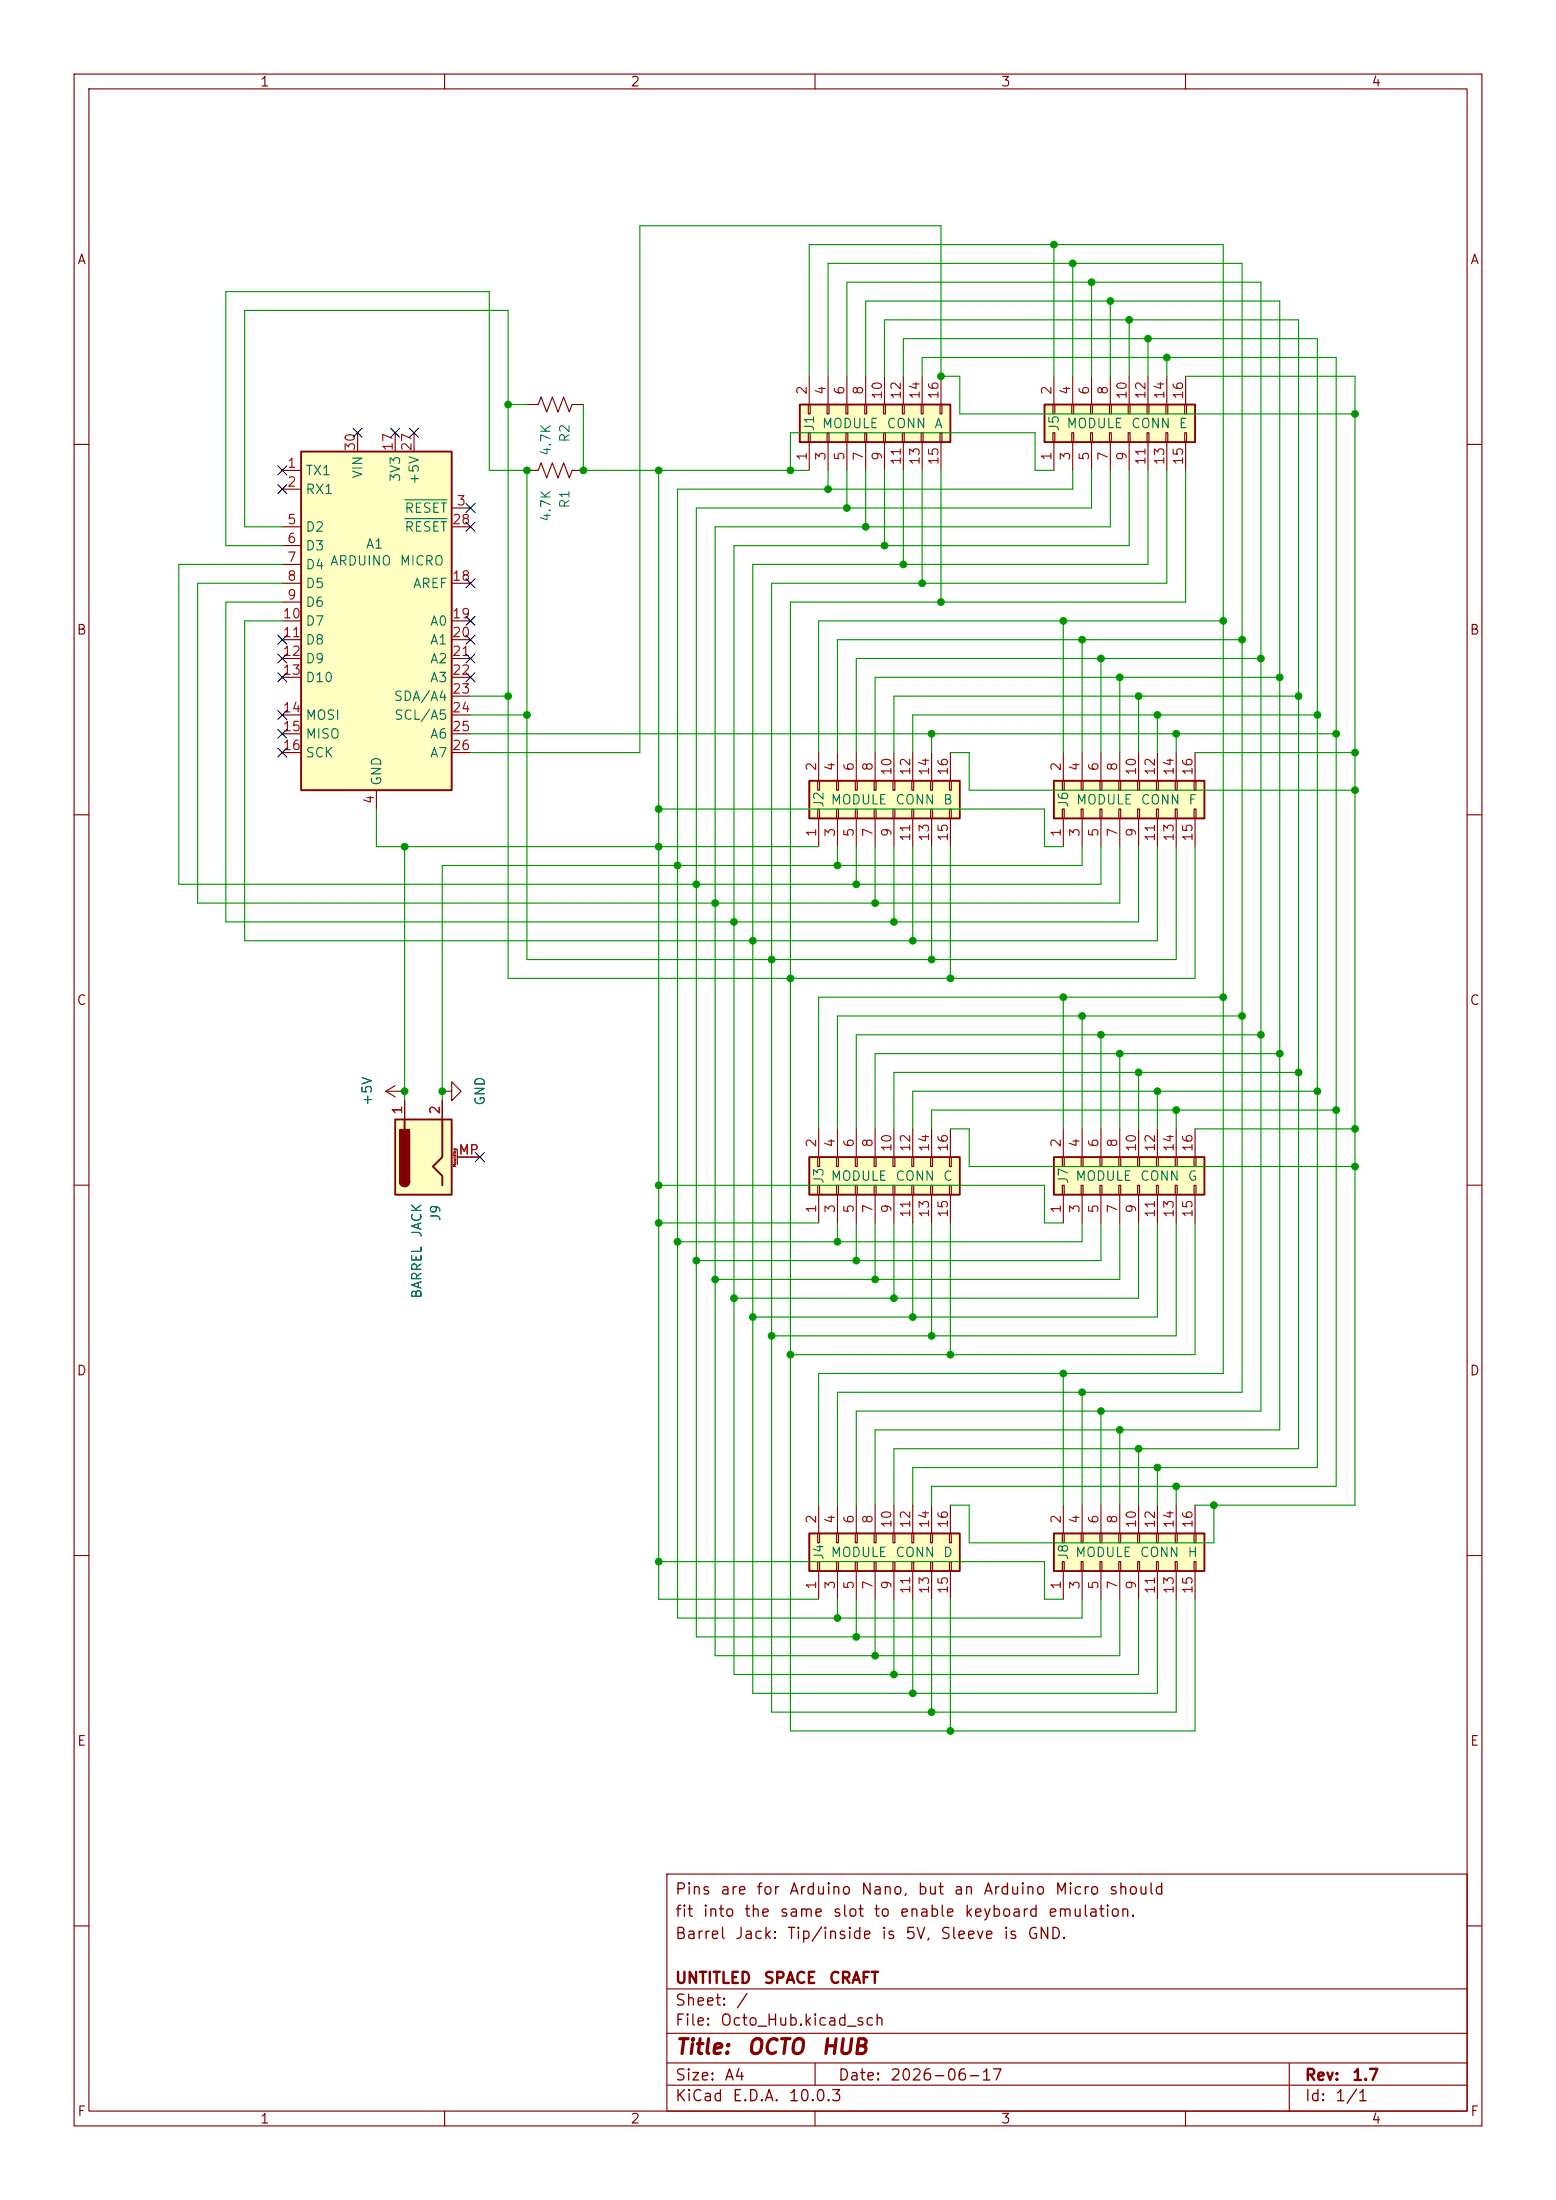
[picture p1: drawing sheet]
<svg xmlns="http://www.w3.org/2000/svg" width="210mm" height="297mm" viewBox="0 0 210 297" stroke-linecap="round" stroke-linejoin="round" font-family="sans-serif">
<g fill="none" stroke="#840000" stroke-width=".15">
<path d="M10 10h190v277h-190zM12 12h186v273h-186zM60 10v2M110 10v2M160 10v2M71.1 54.6h1.5l.4-1 .8 2 .7-2 .8 2 .8-2 .7 2 .4-1h1.5M10 60h2M71.1 63.5h1.5l.4-1 .8 2 .7-2 .8 2 .8-2 .7 2 .4-1h1.5M198 60h2M10 110h2M198 110h2M10 160h2"/>
<path d="M198 160h2M10 210h2M198 210h2M90 253h108v32h-108zM10 260h2M90 278.5h108M90 274.5h108M90 268.5h108M110 278.5v3M174 278.5v6.5M198 260h2M60 285v2"/>
<path d="M90 281.5h108M110 285v2M160 285v2"/>
</g>
<path d="M109.2 105.4h20.3v5.1h-20.3z" fill="#ffffc2"/>
<path d="M109.2 105.4h20.3v5.1h-20.3z" fill="none" stroke="#840000" stroke-width=".25"/>
<g fill="none" stroke="#840000" stroke-width=".15">
<path d="M110.4 109.2h.2v1.3h-.2zM110.4 105.4h.2v1.3h-.2zM110.5 101.6v3.8M110.5 110.5v3.8M112.9 109.2h.3v1.3h-.3zM112.9 105.4h.3v1.3h-.3zM113 101.6v3.8M113 110.5v3.8M115.4 109.2h.3v1.3h-.3zM115.4 105.4h.3v1.3h-.3zM115.6 101.6v3.8M115.6 110.5v3.8"/>
<path d="M118 109.2h.2v1.3h-.2zM118 105.4h.2v1.3h-.2zM118.1 101.6v3.8M118.1 110.5v3.8M120.5 109.2h.3v1.3h-.3zM120.5 105.4h.3v1.3h-.3zM120.6 101.6v3.8M120.6 110.5v3.8M123.1 109.2h.2v1.3h-.2zM123.1 105.4h.2v1.3h-.2zM123.2 101.6v3.8M123.2 110.5v3.8"/>
<path d="M125.6 109.2h.3v1.3h-.3zM125.6 105.4h.3v1.3h-.3zM125.7 101.6v3.8M125.7 110.5v3.8M128.1 109.2h.3v1.3h-.3zM128.1 105.4h.3v1.3h-.3zM128.3 101.6v3.8M128.3 110.5v3.8"/>
</g>
<path d="M109.2 156.2h20.3v5.1h-20.3z" fill="#ffffc2"/>
<path d="M109.2 156.2h20.3v5.1h-20.3z" fill="none" stroke="#840000" stroke-width=".25"/>
<g fill="none" stroke="#840000" stroke-width=".15">
<path d="M110.4 156.2h.2v1.3h-.2zM110.5 152.4v3.8M112.9 156.2h.3v1.3h-.3zM113 152.4v3.8M115.4 156.2h.3v1.3h-.3zM115.6 152.4v3.8M118 156.2h.2v1.3h-.2zM118.1 152.4v3.8M120.5 156.2h.3v1.3h-.3zM120.6 152.4v3.8M123.1 156.2h.2v1.3h-.2zM123.2 152.4v3.8"/>
<path d="M125.6 156.2h.3v1.3h-.3zM125.7 152.4v3.8M128.1 156.2h.3v1.3h-.3zM128.3 152.4v3.8M110.4 160h.2v1.3h-.2zM110.5 161.3v3.8M112.9 160h.3v1.3h-.3zM113 161.3v3.8M115.4 160h.3v1.3h-.3zM115.6 161.3v3.8M118 160h.2v1.3h-.2zM118.1 161.3v3.8"/>
<path d="M120.5 160h.3v1.3h-.3zM120.6 161.3v3.8M123.1 160h.2v1.3h-.2zM123.2 161.3v3.8M125.6 160h.3v1.3h-.3zM125.7 161.3v3.8M128.1 160h.3v1.3h-.3zM128.3 161.3v3.8"/>
</g>
<path d="M142.2 156.2h20.4v5.1h-20.4z" fill="#ffffc2"/>
<path d="M142.2 156.2h20.4v5.1h-20.4z" fill="none" stroke="#840000" stroke-width=".25"/>
<g fill="none" stroke="#840000" stroke-width=".15">
<path d="M143.4 156.2h.2v1.3h-.2zM143.5 152.4v3.8M145.9 156.2h.3v1.3h-.3zM146 152.4v3.8M148.5 156.2h.2v1.3h-.2zM148.6 152.4v3.8M151 156.2h.3v1.3h-.3zM151.1 152.4v3.8M153.5 156.2h.3v1.3h-.3zM153.7 152.4v3.8M156.1 156.2h.2v1.3h-.2zM156.2 152.4v3.8"/>
<path d="M158.6 156.2h.3v1.3h-.3zM158.7 152.4v3.8M161.2 156.2h.2v1.3h-.2zM161.3 152.4v3.8M143.4 160h.2v1.3h-.2zM143.5 161.3v3.8M145.9 160h.3v1.3h-.3zM146 161.3v3.8M148.5 160h.2v1.3h-.2zM148.6 161.3v3.8M151 160h.3v1.3h-.3zM151.1 161.3v3.8"/>
<path d="M153.5 160h.3v1.3h-.3zM153.7 161.3v3.8M156.1 160h.2v1.3h-.2zM156.2 161.3v3.8M158.6 160h.3v1.3h-.3zM158.7 161.3v3.8M161.2 160h.2v1.3h-.2zM161.3 161.3v3.8"/>
</g>
<path d="M142.2 105.4h20.4v5.1h-20.4z" fill="#ffffc2"/>
<path d="M142.2 105.4h20.4v5.1h-20.4z" fill="none" stroke="#840000" stroke-width=".25"/>
<g fill="none" stroke="#840000" stroke-width=".15">
<path d="M143.4 109.2h.2v1.3h-.2zM143.4 105.4h.2v1.3h-.2zM143.5 101.6v3.8M143.5 110.5v3.8M145.9 109.2h.3v1.3h-.3zM145.9 105.4h.3v1.3h-.3zM146 101.6v3.8M146 110.5v3.8M148.5 109.2h.2v1.3h-.2zM148.5 105.4h.2v1.3h-.2zM148.6 101.6v3.8M148.6 110.5v3.8"/>
<path d="M151 109.2h.3v1.3h-.3zM151 105.4h.3v1.3h-.3zM151.1 101.6v3.8M151.1 110.5v3.8M153.5 109.2h.3v1.3h-.3zM153.5 105.4h.3v1.3h-.3zM153.7 101.6v3.8M153.7 110.5v3.8M156.1 109.2h.2v1.3h-.2zM156.1 105.4h.2v1.3h-.2zM156.2 101.6v3.8M156.2 110.5v3.8"/>
<path d="M158.6 109.2h.3v1.3h-.3zM158.6 105.4h.3v1.3h-.3zM158.7 101.6v3.8M158.7 110.5v3.8M161.2 109.2h.2v1.3h-.2zM161.2 105.4h.2v1.3h-.2zM161.3 101.6v3.8M161.3 110.5v3.8"/>
</g>
<path d="M141 54.6h20.3v5.1h-20.3z" fill="#ffffc2"/>
<path d="M141 54.6h20.3v5.1h-20.3z" fill="none" stroke="#840000" stroke-width=".25"/>
<g fill="none" stroke="#840000" stroke-width=".15">
<path d="M142.1 58.4h.3v1.3h-.3zM142.1 54.6h.3v1.3h-.3zM142.2 50.8v3.8M142.2 59.7v3.8M144.7 58.4h.2v1.3h-.2zM144.7 54.6h.2v1.3h-.2zM144.8 50.8v3.8M144.8 59.7v3.8M147.2 58.4h.2v1.3h-.2zM147.2 54.6h.2v1.3h-.2zM147.3 50.8v3.8M147.3 59.7v3.8"/>
<path d="M149.7 58.4h.3v1.3h-.3zM149.7 54.6h.3v1.3h-.3zM149.9 50.8v3.8M149.9 59.7v3.8M152.3 58.4h.2v1.3h-.2zM152.3 54.6h.2v1.3h-.2zM152.4 50.8v3.8M152.4 59.7v3.8M154.8 58.4h.3v1.3h-.3zM154.8 54.6h.3v1.3h-.3zM154.9 50.8v3.8M154.9 59.7v3.8"/>
<path d="M157.4 58.4h.2v1.3h-.2zM157.4 54.6h.2v1.3h-.2zM157.5 50.8v3.8M157.5 59.7v3.8M159.9 58.4h.2v1.3h-.2zM159.9 54.6h.2v1.3h-.2zM160 50.8v3.8M160 59.7v3.8"/>
</g>
<path d="M107.9 54.6h20.4v5.1h-20.4z" fill="#ffffc2"/>
<path d="M107.9 54.6h20.4v5.1h-20.4z" fill="none" stroke="#840000" stroke-width=".25"/>
<g fill="none" stroke="#840000" stroke-width=".15">
<path d="M109.1 58.4h.2v1.3h-.2zM109.1 54.6h.2v1.3h-.2zM109.2 50.8v3.8M109.2 59.7v3.8M111.6 58.4h.3v1.3h-.3zM111.6 54.6h.3v1.3h-.3zM111.8 50.8v3.8M111.8 59.7v3.8M114.2 58.4h.2v1.3h-.2zM114.2 54.6h.2v1.3h-.2zM114.3 50.8v3.8M114.3 59.7v3.8"/>
<path d="M116.7 58.4h.3v1.3h-.3zM116.7 54.6h.3v1.3h-.3zM116.8 50.8v3.8M116.8 59.7v3.8M119.3 58.4h.2v1.3h-.2zM119.3 54.6h.2v1.3h-.2zM119.4 50.8v3.8M119.4 59.7v3.8M121.8 58.4h.2v1.3h-.2zM121.8 54.6h.2v1.3h-.2zM121.9 50.8v3.8M121.9 59.7v3.8"/>
<path d="M124.3 58.4h.3v1.3h-.3zM124.3 54.6h.3v1.3h-.3zM124.5 50.8v3.8M124.5 59.7v3.8M126.9 58.4h.2v1.3h-.2zM126.9 54.6h.2v1.3h-.2zM127 50.8v3.8M127 59.7v3.8"/>
</g>
<path d="M40.6 61h20.4v45.7h-20.4z" fill="#ffffc2"/>
<path d="M40.6 61h20.4v45.7h-20.4z" fill="none" stroke="#840000" stroke-width=".25"/>
<g fill="none" stroke="#840000" stroke-width=".15">
<path d="M48.3 58.4v2.6M53.3 58.4v2.6M55.9 58.4v2.6M38.1 63.5h2.5M38.1 66h2.5M38.1 71.1h2.5M38.1 73.7h2.5M38.1 76.2h2.5M38.1 78.7h2.5M61 68.6h2.5M61 71.1h2.5M61 78.7h2.5"/>
<path d="M38.1 81.3h2.5M38.1 83.8h2.5M38.1 86.4h2.5M38.1 88.9h2.5M38.1 91.4h2.5M38.1 96.5h2.5M38.1 99.1h2.5M61 83.8h2.5M61 86.4h2.5M61 88.9h2.5M61 91.4h2.5M61 96.5h2.5"/>
<path d="M61 99.1h2.5M61 94h2.5M38.1 101.6h2.5M50.8 106.7v2.5M61 101.6h2.5"/>
</g>
<path d="M54.6 67.5h5.7M54.6 70h5.7" fill="none" stroke="#006464" stroke-width=".15"/>
<path d="M142.2 207h20.4v5.1h-20.4z" fill="#ffffc2"/>
<path d="M142.2 207h20.4v5.1h-20.4z" fill="none" stroke="#840000" stroke-width=".25"/>
<g fill="none" stroke="#840000" stroke-width=".15">
<path d="M52.1 147.3l1.2 .8M52.1 147.3h2.5M53.3 146.6l-1.2 .7M54.6 147.3h.1M59.7 147.3h1.3v-1.2l1.2 1.2-1.2 1.3v-1.3M59.7 147.3h.1M143.4 210.8h.2v1.3h-.2zM143.4 207h.2v1.3h-.2zM143.5 203.2v3.8M143.5 212.1v3.8M145.9 210.8h.3v1.3h-.3zM145.9 207h.3v1.3h-.3z"/>
<path d="M146 203.2v3.8M146 212.1v3.8M148.5 210.8h.2v1.3h-.2zM148.5 207h.2v1.3h-.2zM148.6 203.2v3.8M148.6 212.1v3.8M151 210.8h.3v1.3h-.3zM151 207h.3v1.3h-.3zM151.1 203.2v3.8M151.1 212.1v3.8M153.5 210.8h.3v1.3h-.3zM153.5 207h.3v1.3h-.3z"/>
<path d="M153.7 203.2v3.8M153.7 212.1v3.8M156.1 210.8h.2v1.3h-.2zM156.1 207h.2v1.3h-.2zM156.2 203.2v3.8M156.2 212.1v3.8M158.6 210.8h.3v1.3h-.3zM158.6 207h.3v1.3h-.3zM158.7 203.2v3.8M158.7 212.1v3.8M161.2 210.8h.2v1.3h-.2zM161.2 207h.2v1.3h-.2z"/>
<path d="M161.3 203.2v3.8M161.3 212.1v3.8"/>
</g>
<path d="M53.3 151.1h7.7v10.2h-7.7z" fill="#ffffc2"/>
<path d="M53.3 151.1h7.7v10.2h-7.7zM54 159.5a.64 .64 0 0 0 .6 .6 .64 .64 0 0 0 .6-.6M54.6 151.1v1.3M59.7 151.1v5.1l-1.3 1.3 1.3 1.3v1.2" fill="none" stroke="#840000" stroke-width=".25"/>
<g fill="#840000" stroke="#840000" stroke-width=".25">
<path d="M54 159.5h1.2a.64 .64 0 0 1-.6 .6 .64 .64 0 0 1-.6-.6z"/>
<path d="M54 152.5h1.2v7h-1.2z"/>
</g>
<path d="M54.6 148.6v2.5M59.7 148.6v2.5M61.7 155.2v2M61.7 156.2h3.1" fill="none" stroke="#840000" stroke-width=".15"/>
<path d="M109.2 207h20.3v5.1h-20.3z" fill="#ffffc2"/>
<path d="M109.2 207h20.3v5.1h-20.3z" fill="none" stroke="#840000" stroke-width=".25"/>
<g fill="none" stroke="#840000" stroke-width=".15">
<path d="M54.6 147.3h.1M54.6 148.6v2.5M59.7 147.3h.1M59.7 148.6v2.5M61.7 156.2h3.1M110.4 210.8h.2v1.3h-.2zM110.4 207h.2v1.3h-.2zM110.5 203.2v3.8M110.5 212.1v3.8M112.9 210.8h.3v1.3h-.3zM112.9 207h.3v1.3h-.3zM113 203.2v3.8"/>
<path d="M113 212.1v3.8M115.4 210.8h.3v1.3h-.3zM115.4 207h.3v1.3h-.3zM115.6 203.2v3.8M115.6 212.1v3.8M118 210.8h.2v1.3h-.2zM118 207h.2v1.3h-.2zM118.1 203.2v3.8M118.1 212.1v3.8M120.5 210.8h.3v1.3h-.3zM120.5 207h.3v1.3h-.3zM120.6 203.2v3.8"/>
<path d="M120.6 212.1v3.8M123.1 210.8h.2v1.3h-.2zM123.1 207h.2v1.3h-.2zM123.2 203.2v3.8M123.2 212.1v3.8M125.6 210.8h.3v1.3h-.3zM125.6 207h.3v1.3h-.3zM125.7 203.2v3.8M125.7 212.1v3.8M128.1 210.8h.3v1.3h-.3zM128.1 207h.3v1.3h-.3zM128.3 203.2v3.8"/>
<path d="M128.3 212.1v3.8"/>
</g>
<g fill="none" stroke="#009600" stroke-width=".15">
<path d="M142.2 33v17.8M144.8 35.6v15.2M147.3 38.1v12.7M68.6 54.6h2.5M78.7 54.6v8.9h30.5M109.2 50.8v-17.8h55.9v152.4h-54.6v17.8M111.8 50.8v-15.2h55.8v152.4h-54.6v15.2M114.3 50.8v-12.7h55.9v152.4h-54.6v12.7M116.8 50.8v-10.2h55.9v152.4h-54.6v10.2M119.4 50.8v-7.6h55.9v152.4h-54.7v7.6M121.9 50.8v-5.1h55.9v152.4h-54.6v5.1M124.5 50.8v-2.5h55.8v152.4h-54.6v2.5"/>
<path d="M149.9 40.6v10.2M152.4 43.2v7.6M154.9 45.7v5.1M157.5 48.3v2.5M160 50.8h22.9v152.4h-21.6M182.9 55.9h-53.4v-5.1h-2.5v-20.3h-40.6v71.1h-22.9M38.1 71.1h-5.1v-29.2h35.6v90.2h92.7v-17.8M38.1 76.2h-14v43.2h124.5v-5.1M38.1 73.7h-7.6v-34.3h35.5v24.1h5.1v66h87.6v-15.2M38.1 78.7h-11.4v43.2h124.4v-7.6M88.9 63.5v152.4h21.6M106.7 63.5v-5.1h33v5.1h2.5"/>
<path d="M111.8 63.5v2.5M114.3 63.5v5.1M116.8 63.5v7.6M119.4 63.5v10.2M121.9 63.5v12.7M124.5 63.5v15.2M127 63.5v17.8M144.8 63.5v2.5h-53.4v152.4h54.6v-2.5M147.3 63.5v5.1h-53.3v152.4h54.6v-5.1M149.9 63.5v7.6h-53.4v152.4h54.6v-7.6M152.4 63.5v10.2h-53.3v152.4h54.6v-10.2M154.9 63.5v12.7h-53.3v152.4h54.6v-12.7"/>
<path d="M157.5 63.5v15.2h-53.4v152.4h54.6v-15.2M160 63.5v17.8h-53.3v152.4h54.6v-17.8M38.1 83.8h-5.1v43.2h123.2v-12.7M38.1 81.3h-7.6v43.2h123.2v-10.2M63.5 94h5.1M63.5 99.1h116.8M63.5 96.5h7.6M125.7 99.1v2.5M143.5 83.8v17.8M146 86.4v15.2M148.6 88.9v12.7M151.1 91.4v10.2"/>
<path d="M153.7 94v7.6M156.2 96.5v5.1M158.7 99.1v2.5M165.1 83.8h-54.6v17.8M167.6 86.4h-54.6v15.2M170.2 88.9h-54.6v12.7M172.7 91.4h-54.6v10.2M175.3 94h-54.7v7.6M177.8 96.5h-54.6v5.1M50.8 109.2v5.1h59.7M54.6 114.3v34.3M88.9 109.2h52.1v5.1h2.5"/>
<path d="M113 114.3v2.5M115.6 114.3v5.1M118.1 114.3v7.6M120.6 114.3v10.2M123.2 114.3v12.7M125.7 114.3v15.2M128.3 114.3v17.8M128.3 101.6h2.5v5.1h52.1M146 114.3v2.5h-86.3v31.8M161.3 101.6h21.6M143.5 134.6v17.8M146 137.2v15.2"/>
<path d="M148.6 139.7v12.7M165.1 134.6h-54.6v17.8M167.6 137.2h-54.6v15.2M170.2 139.7h-54.6v12.7M128.3 152.4h2.5v5.1h52.1M151.1 142.2v10.2M153.7 144.8v7.6M156.2 147.3v5.1M158.7 149.9v2.5M161.3 152.4h21.6M172.7 142.2h-54.6v10.2M175.3 144.8h-54.7v7.6"/>
<path d="M177.8 147.3h-54.6v5.1M180.3 149.9h-54.6v2.5M88.9 160h52.1v5.1h2.5M88.9 165.1h21.6M113 165.1v2.5M115.6 165.1v5.1M118.1 165.1v7.6M120.6 165.1v10.2M123.2 165.1v12.7M125.7 165.1v15.2M128.3 165.1v17.8M146 165.1v2.5h-54.6"/>
<path d="M148.6 165.1v5.1h-54.6M151.1 165.1v7.6h-54.6M153.7 165.1v10.2h-54.6M156.2 165.1v12.7h-54.6M158.7 165.1v15.2h-54.6M161.3 165.1v17.8h-54.6M143.5 185.4v17.8M146 188v15.2M148.6 190.5v12.7M151.1 193v10.2M153.7 195.6v7.6M156.2 198.1v5.1"/>
<path d="M88.9 210.8h52.1v5.1h2.5M113 215.9v2.5M115.6 215.9v5.1M118.1 215.9v7.6M120.6 215.9v10.2M123.2 215.9v12.7M125.7 215.9v15.2M128.3 215.9v17.8M128.3 203.2h2.5v5.1h33v-5.1M158.7 200.7v2.5"/>
</g>
<g fill="none" stroke="#000084" stroke-width=".15">
<path d="M47.7 57.8l1.2 1.2M48.9 57.8l-1.2 1.2M52.7 57.8l1.2 1.2M53.9 57.8l-1.2 1.2M55.3 57.8l1.2 1.2M56.5 57.8l-1.2 1.2M37.5 62.9l1.2 1.2M37.5 65.4l1.2 1.2M38.7 62.9l-1.2 1.2M38.7 65.4l-1.2 1.2M62.9 78.1l1.2 1.2M62.9 68l1.2 1.2"/>
<path d="M62.9 70.5l1.2 1.2M64.1 78.1l-1.2 1.2M64.1 68l-1.2 1.2M64.1 70.5l-1.2 1.2M37.5 88.3l1.2 1.2M37.5 85.8l1.2 1.2M37.5 90.8l1.2 1.2M37.5 95.9l1.2 1.2M37.5 98.5l1.2 1.2M38.7 95.9l-1.2 1.2M38.7 88.3l-1.2 1.2M38.7 85.8l-1.2 1.2"/>
<path d="M38.7 90.8l-1.2 1.2M38.7 98.5l-1.2 1.2M62.9 85.8l1.2 1.2M62.9 83.2l1.2 1.2M62.9 90.8l1.2 1.2M62.9 88.3l1.2 1.2M64.1 85.8l-1.2 1.2M64.1 83.2l-1.2 1.2M64.1 90.8l-1.2 1.2M64.1 88.3l-1.2 1.2M37.5 101l1.2 1.2M38.7 101l-1.2 1.2"/>
<path d="M64.2 155.6l1.2 1.2M65.4 155.6l-1.2 1.2"/>
</g>
<g fill="#009600" stroke="#009600" stroke-width=".13">
<circle cx="71.1" cy="63.5" r=".46"/>
<circle cx="68.6" cy="54.6" r=".46"/>
<circle cx="78.7" cy="63.5" r=".46"/>
<circle cx="147.3" cy="38.1" r=".46"/>
<circle cx="152.4" cy="43.2" r=".46"/>
<circle cx="149.9" cy="40.6" r=".46"/>
<circle cx="106.7" cy="63.5" r=".46"/>
<circle cx="111.8" cy="66" r=".46"/>
<circle cx="127" cy="50.8" r=".46"/>
<circle cx="144.8" cy="35.6" r=".46"/>
<circle cx="142.2" cy="33" r=".46"/>
<circle cx="116.8" cy="71.1" r=".46"/>
<circle cx="114.3" cy="68.6" r=".46"/>
<circle cx="99.1" cy="124.5" r=".46"/>
<circle cx="96.5" cy="121.9" r=".46"/>
<circle cx="94" cy="119.4" r=".46"/>
<circle cx="54.6" cy="114.3" r=".46"/>
<circle cx="88.9" cy="114.3" r=".46"/>
<circle cx="91.4" cy="116.8" r=".46"/>
<circle cx="54.6" cy="147.3" r=".46"/>
<circle cx="59.7" cy="147.3" r=".46"/>
<circle cx="71.1" cy="96.5" r=".46"/>
<circle cx="68.6" cy="94" r=".46"/>
<circle cx="88.9" cy="63.5" r=".46"/>
<circle cx="88.9" cy="109.2" r=".46"/>
<circle cx="91.4" cy="167.6" r=".46"/>
<circle cx="88.9" cy="165.1" r=".46"/>
<circle cx="94" cy="170.2" r=".46"/>
<circle cx="115.6" cy="170.2" r=".46"/>
<circle cx="118.1" cy="172.7" r=".46"/>
<circle cx="120.6" cy="175.3" r=".46"/>
<circle cx="106.7" cy="182.9" r=".46"/>
<circle cx="104.1" cy="180.3" r=".46"/>
<circle cx="96.5" cy="172.7" r=".46"/>
<circle cx="101.6" cy="177.8" r=".46"/>
<circle cx="172.7" cy="142.2" r=".46"/>
<circle cx="170.2" cy="139.7" r=".46"/>
<circle cx="167.6" cy="137.2" r=".46"/>
<circle cx="156.2" cy="147.3" r=".46"/>
<circle cx="158.7" cy="149.9" r=".46"/>
<circle cx="153.7" cy="144.8" r=".46"/>
<circle cx="180.3" cy="149.9" r=".46"/>
<circle cx="177.8" cy="147.3" r=".46"/>
<circle cx="182.9" cy="157.5" r=".46"/>
<circle cx="182.9" cy="152.4" r=".46"/>
<circle cx="143.5" cy="134.6" r=".46"/>
<circle cx="151.1" cy="142.2" r=".46"/>
<circle cx="146" cy="137.2" r=".46"/>
<circle cx="148.6" cy="139.7" r=".46"/>
<circle cx="158.7" cy="200.7" r=".46"/>
<circle cx="156.2" cy="198.1" r=".46"/>
<circle cx="163.8" cy="203.2" r=".46"/>
<circle cx="151.1" cy="193" r=".46"/>
<circle cx="146" cy="188" r=".46"/>
<circle cx="148.6" cy="190.5" r=".46"/>
<circle cx="153.7" cy="195.6" r=".46"/>
<circle cx="143.5" cy="185.4" r=".46"/>
<circle cx="99.1" cy="175.3" r=".46"/>
<circle cx="88.9" cy="210.8" r=".46"/>
<circle cx="120.6" cy="226.1" r=".46"/>
<circle cx="118.1" cy="223.5" r=".46"/>
<circle cx="123.2" cy="228.6" r=".46"/>
<circle cx="113" cy="218.4" r=".46"/>
<circle cx="115.6" cy="221" r=".46"/>
<circle cx="125.7" cy="231.1" r=".46"/>
<circle cx="128.3" cy="233.7" r=".46"/>
<circle cx="125.7" cy="180.3" r=".46"/>
<circle cx="123.2" cy="177.8" r=".46"/>
<circle cx="128.3" cy="182.9" r=".46"/>
<circle cx="170.2" cy="88.9" r=".46"/>
<circle cx="165.1" cy="83.8" r=".46"/>
<circle cx="167.6" cy="86.4" r=".46"/>
<circle cx="157.5" cy="48.3" r=".46"/>
<circle cx="154.9" cy="45.7" r=".46"/>
<circle cx="182.9" cy="55.9" r=".46"/>
<circle cx="120.6" cy="124.5" r=".46"/>
<circle cx="123.2" cy="127" r=".46"/>
<circle cx="165.1" cy="134.6" r=".46"/>
<circle cx="175.3" cy="144.8" r=".46"/>
<circle cx="115.6" cy="119.4" r=".46"/>
<circle cx="118.1" cy="121.9" r=".46"/>
<circle cx="113" cy="116.8" r=".46"/>
<circle cx="175.3" cy="94" r=".46"/>
<circle cx="182.9" cy="101.6" r=".46"/>
<circle cx="180.3" cy="99.1" r=".46"/>
<circle cx="177.8" cy="96.5" r=".46"/>
<circle cx="182.9" cy="106.7" r=".46"/>
<circle cx="153.7" cy="94" r=".46"/>
<circle cx="148.6" cy="88.9" r=".46"/>
<circle cx="151.1" cy="91.4" r=".46"/>
<circle cx="156.2" cy="96.5" r=".46"/>
<circle cx="146" cy="86.4" r=".46"/>
<circle cx="172.7" cy="91.4" r=".46"/>
<circle cx="158.7" cy="99.1" r=".46"/>
<circle cx="125.7" cy="99.1" r=".46"/>
<circle cx="143.5" cy="83.8" r=".46"/>
<circle cx="121.9" cy="76.2" r=".46"/>
<circle cx="124.5" cy="78.7" r=".46"/>
<circle cx="127" cy="81.3" r=".46"/>
<circle cx="119.4" cy="73.7" r=".46"/>
<circle cx="113" cy="167.6" r=".46"/>
<circle cx="101.6" cy="127" r=".46"/>
<circle cx="88.9" cy="160" r=".46"/>
<circle cx="104.1" cy="129.5" r=".46"/>
<circle cx="106.7" cy="132.1" r=".46"/>
<circle cx="125.7" cy="129.5" r=".46"/>
<circle cx="128.3" cy="132.1" r=".46"/>
</g>
<g font-size="2" fill="#840000">
<text x="91" y="277.8">Title:</text>
<text x="100.7" y="277.8">OCTO</text>
<text x="110.7" y="277.8">HUB</text>
</g>
<g font-size="1.5" fill="#840000">
<text x="91" y="256.1">Pins</text>
<text x="97.1" y="256.1">are</text>
<text x="102" y="256.1">for</text>
<text x="106.4" y="256.1">Arduino</text>
<text x="116.1" y="256.1">Nano,</text>
<text x="123.7" y="256.1">but</text>
<text x="128.6" y="256.1">an</text>
<text x="132.6" y="256.1">Arduino</text>
<text x="142.3" y="256.1">Micro</text>
<text x="149.6" y="256.1">should</text>
<text x="91" y="262.1">Barrel</text>
<text x="91" y="259.1">fit</text>
<text x="94.7" y="259.1">into</text>
<text x="99.1" y="262.1">Jack:</text>
<text x="100.3" y="259.1">the</text>
<text x="105.1" y="259.1">same</text>
<text x="106.1" y="262.1">Tip/inside</text>
<text x="112.3" y="259.1">slot</text>
<text x="117.8" y="259.1">to</text>
<text x="118.8" y="262.1">is</text>
<text x="121.3" y="259.1">enable</text>
<text x="122.1" y="262.1">5V,</text>
<text x="126.8" y="262.1">Sleeve</text>
<text x="130" y="259.1">keyboard</text>
<text x="135.3" y="262.1">is</text>
<text x="138.5" y="262.1">GND.</text>
<text x="141.3" y="259.1">emulation.</text>
<text x="91" y="268.1">UNTITLED</text>
<text x="103" y="268.1">SPACE</text>
<text x="111.8" y="268.1">CRAFT</text>
<text x="91" y="273.8">File:</text>
<text x="91" y="271.1">Sheet:</text>
<text x="97.1" y="273.8">Octo_Hub.kicad_sch</text>
<text x="99.2" y="271.1">/</text>
<text x="91" y="281.2">Size:</text>
<text x="97.7" y="281.2">A4</text>
<text x="113" y="281.2">Date:</text>
<text x="120" y="281.2">2026-06-17</text>
<text x="176" y="281.2">Rev:</text>
<text x="182.4" y="281.2">1.7</text>
<text x="91" y="284">KiCad</text>
<text x="98.7" y="284">E.D.A.</text>
<text x="106.3" y="284">10.0.3</text>
<text x="176" y="284">Id:</text>
<text x="180.1" y="284">1/1</text>
</g>
<g font-size="1.3" fill="#840000">
<text x="35" y="12">1</text>
<text x="85" y="12">2</text>
<text x="135" y="12">3</text>
<text x="185" y="12">4</text>
<text x="10.3" y="36">A</text>
<text x="198.4" y="36">A</text>
<text x="10.3" y="86">B</text>
<text x="198.3" y="86">B</text>
<text x="10.3" y="136">C</text>
<text x="198.3" y="136">C</text>
<text x="10.3" y="186">D</text>
<text x="198.3" y="186">D</text>
<text x="10.3" y="236">E</text>
<text x="198.3" y="236">E</text>
<text x="10.3" y="286">F</text>
<text x="35" y="287">1</text>
<text x="85" y="287">2</text>
<text x="135" y="287">3</text>
<text x="185" y="287">4</text>
<text x="198.4" y="286">F</text>
</g>
<g font-size="1.3" fill="#a90000">
<text x="109.2" y="53.4" transform="rotate(-90 109.2 53.4)">2</text>
<text x="111.7" y="53.4" transform="rotate(-90 111.7 53.4)">4</text>
<text x="114.3" y="53.4" transform="rotate(-90 114.3 53.4)">6</text>
<text x="116.8" y="53.4" transform="rotate(-90 116.8 53.4)">8</text>
<text x="142.2" y="53.4" transform="rotate(-90 142.2 53.4)">2</text>
<text x="144.8" y="53.4" transform="rotate(-90 144.8 53.4)">4</text>
<text x="147.3" y="53.4" transform="rotate(-90 147.3 53.4)">6</text>
<text x="149.8" y="53.4" transform="rotate(-90 149.8 53.4)">8</text>
<text x="119.4" y="54" transform="rotate(-90 119.4 54)">10</text>
<text x="121.9" y="54" transform="rotate(-90 121.9 54)">12</text>
<text x="124.4" y="54" transform="rotate(-90 124.4 54)">14</text>
<text x="127" y="54" transform="rotate(-90 127 54)">16</text>
<text x="152.4" y="54" transform="rotate(-90 152.4 54)">10</text>
<text x="154.9" y="54" transform="rotate(-90 154.9 54)">12</text>
<text x="157.5" y="54" transform="rotate(-90 157.5 54)">14</text>
<text x="160" y="54" transform="rotate(-90 160 54)">16</text>
<text x="38.7" y="63.5">1</text>
<text x="48.2" y="61" transform="rotate(-90 48.2 61)">30</text>
<text x="53.3" y="61" transform="rotate(-90 53.3 61)">17</text>
<text x="55.9" y="61" transform="rotate(-90 55.9 61)">27</text>
<text x="109.2" y="62.3" transform="rotate(-90 109.2 62.3)">1</text>
<text x="111.7" y="62.3" transform="rotate(-90 111.7 62.3)">3</text>
<text x="114.3" y="62.3" transform="rotate(-90 114.3 62.3)">5</text>
<text x="116.8" y="62.3" transform="rotate(-90 116.8 62.3)">7</text>
<text x="119.4" y="62.3" transform="rotate(-90 119.4 62.3)">9</text>
<text x="121.9" y="62.9" transform="rotate(-90 121.9 62.9)">11</text>
<text x="124.4" y="62.9" transform="rotate(-90 124.4 62.9)">13</text>
<text x="127" y="62.9" transform="rotate(-90 127 62.9)">15</text>
<text x="142.2" y="62.3" transform="rotate(-90 142.2 62.3)">1</text>
<text x="144.8" y="62.3" transform="rotate(-90 144.8 62.3)">3</text>
<text x="147.3" y="62.3" transform="rotate(-90 147.3 62.3)">5</text>
<text x="149.8" y="62.3" transform="rotate(-90 149.8 62.3)">7</text>
<text x="152.4" y="62.3" transform="rotate(-90 152.4 62.3)">9</text>
<text x="154.9" y="62.9" transform="rotate(-90 154.9 62.9)">11</text>
<text x="157.5" y="62.9" transform="rotate(-90 157.5 62.9)">13</text>
<text x="160" y="62.9" transform="rotate(-90 160 62.9)">15</text>
<text x="38.7" y="66">2</text>
<text x="38.7" y="71.1">5</text>
<text x="60.9" y="71.1">28</text>
<text x="61.5" y="68.6">3</text>
<text x="38.7" y="73.6">6</text>
<text x="38.7" y="76.2">7</text>
<text x="38.1" y="83.8">10</text>
<text x="38.7" y="78.7">8</text>
<text x="38.7" y="81.3">9</text>
<text x="60.9" y="78.7">18</text>
<text x="60.9" y="83.8">19</text>
<text x="38.1" y="86.3">11</text>
<text x="38.1" y="88.9">12</text>
<text x="60.9" y="86.3">20</text>
<text x="60.9" y="88.9">21</text>
<text x="38.1" y="91.4">13</text>
<text x="60.9" y="91.4">22</text>
<text x="60.9" y="94">23</text>
<text x="38.1" y="96.5">14</text>
<text x="38.1" y="99">15</text>
<text x="38.1" y="101.6">16</text>
<text x="60.9" y="96.5">24</text>
<text x="60.9" y="99">25</text>
<text x="60.9" y="101.6">26</text>
<text x="110.5" y="104.2" transform="rotate(-90 110.5 104.2)">2</text>
<text x="113" y="104.2" transform="rotate(-90 113 104.2)">4</text>
<text x="115.5" y="104.2" transform="rotate(-90 115.5 104.2)">6</text>
<text x="118.1" y="104.2" transform="rotate(-90 118.1 104.2)">8</text>
<text x="120.6" y="104.8" transform="rotate(-90 120.6 104.8)">10</text>
<text x="123.2" y="104.8" transform="rotate(-90 123.2 104.8)">12</text>
<text x="125.7" y="104.8" transform="rotate(-90 125.7 104.8)">14</text>
<text x="128.2" y="104.8" transform="rotate(-90 128.2 104.8)">16</text>
<text x="143.5" y="104.2" transform="rotate(-90 143.5 104.2)">2</text>
<text x="146" y="104.2" transform="rotate(-90 146 104.2)">4</text>
<text x="148.6" y="104.2" transform="rotate(-90 148.6 104.2)">6</text>
<text x="151.1" y="104.2" transform="rotate(-90 151.1 104.2)">8</text>
<text x="153.6" y="104.8" transform="rotate(-90 153.6 104.8)">10</text>
<text x="156.2" y="104.8" transform="rotate(-90 156.2 104.8)">12</text>
<text x="158.7" y="104.8" transform="rotate(-90 158.7 104.8)">14</text>
<text x="161.3" y="104.8" transform="rotate(-90 161.3 104.8)">16</text>
<text x="50.8" y="108.7" transform="rotate(-90 50.8 108.7)">4</text>
<text x="110.5" y="113.1" transform="rotate(-90 110.5 113.1)">1</text>
<text x="113" y="113.1" transform="rotate(-90 113 113.1)">3</text>
<text x="115.5" y="113.1" transform="rotate(-90 115.5 113.1)">5</text>
<text x="118.1" y="113.1" transform="rotate(-90 118.1 113.1)">7</text>
<text x="120.6" y="113.1" transform="rotate(-90 120.6 113.1)">9</text>
<text x="123.2" y="113.7" transform="rotate(-90 123.2 113.7)">11</text>
<text x="125.7" y="113.7" transform="rotate(-90 125.7 113.7)">13</text>
<text x="128.2" y="113.7" transform="rotate(-90 128.2 113.7)">15</text>
<text x="143.5" y="113.1" transform="rotate(-90 143.5 113.1)">1</text>
<text x="146" y="113.1" transform="rotate(-90 146 113.1)">3</text>
<text x="148.6" y="113.1" transform="rotate(-90 148.6 113.1)">5</text>
<text x="151.1" y="113.1" transform="rotate(-90 151.1 113.1)">7</text>
<text x="153.6" y="113.1" transform="rotate(-90 153.6 113.1)">9</text>
<text x="156.2" y="113.7" transform="rotate(-90 156.2 113.7)">11</text>
<text x="158.7" y="113.7" transform="rotate(-90 158.7 113.7)">13</text>
<text x="161.3" y="113.7" transform="rotate(-90 161.3 113.7)">15</text>
<text x="54.6" y="150.6" transform="rotate(-90 54.6 150.6)">1</text>
<text x="59.7" y="150.6" transform="rotate(-90 59.7 150.6)">2</text>
<text x="110.5" y="155" transform="rotate(-90 110.5 155)">2</text>
<text x="113" y="155" transform="rotate(-90 113 155)">4</text>
<text x="115.5" y="155" transform="rotate(-90 115.5 155)">6</text>
<text x="118.1" y="155" transform="rotate(-90 118.1 155)">8</text>
<text x="120.6" y="155.6" transform="rotate(-90 120.6 155.6)">10</text>
<text x="123.2" y="155.6" transform="rotate(-90 123.2 155.6)">12</text>
<text x="125.7" y="155.6" transform="rotate(-90 125.7 155.6)">14</text>
<text x="128.2" y="155.6" transform="rotate(-90 128.2 155.6)">16</text>
<text x="143.5" y="155" transform="rotate(-90 143.5 155)">2</text>
<text x="146" y="155" transform="rotate(-90 146 155)">4</text>
<text x="148.6" y="155" transform="rotate(-90 148.6 155)">6</text>
<text x="151.1" y="155" transform="rotate(-90 151.1 155)">8</text>
<text x="153.6" y="155.6" transform="rotate(-90 153.6 155.6)">10</text>
<text x="156.2" y="155.6" transform="rotate(-90 156.2 155.6)">12</text>
<text x="158.7" y="155.6" transform="rotate(-90 158.7 155.6)">14</text>
<text x="161.3" y="155.6" transform="rotate(-90 161.3 155.6)">16</text>
<text x="61.8" y="156.2">MP</text>
<text x="110.5" y="163.9" transform="rotate(-90 110.5 163.9)">1</text>
<text x="113" y="163.9" transform="rotate(-90 113 163.9)">3</text>
<text x="115.5" y="163.9" transform="rotate(-90 115.5 163.9)">5</text>
<text x="118.1" y="163.9" transform="rotate(-90 118.1 163.9)">7</text>
<text x="120.6" y="163.9" transform="rotate(-90 120.6 163.9)">9</text>
<text x="123.2" y="164.5" transform="rotate(-90 123.2 164.5)">11</text>
<text x="125.7" y="164.5" transform="rotate(-90 125.7 164.5)">13</text>
<text x="128.2" y="164.5" transform="rotate(-90 128.2 164.5)">15</text>
<text x="143.5" y="163.9" transform="rotate(-90 143.5 163.9)">1</text>
<text x="146" y="163.9" transform="rotate(-90 146 163.9)">3</text>
<text x="148.6" y="163.9" transform="rotate(-90 148.6 163.9)">5</text>
<text x="151.1" y="163.9" transform="rotate(-90 151.1 163.9)">7</text>
<text x="153.6" y="163.9" transform="rotate(-90 153.6 163.9)">9</text>
<text x="156.2" y="164.5" transform="rotate(-90 156.2 164.5)">11</text>
<text x="158.7" y="164.5" transform="rotate(-90 158.7 164.5)">13</text>
<text x="161.3" y="164.5" transform="rotate(-90 161.3 164.5)">15</text>
<text x="110.5" y="205.8" transform="rotate(-90 110.5 205.8)">2</text>
<text x="113" y="205.8" transform="rotate(-90 113 205.8)">4</text>
<text x="115.5" y="205.8" transform="rotate(-90 115.5 205.8)">6</text>
<text x="118.1" y="205.8" transform="rotate(-90 118.1 205.8)">8</text>
<text x="120.6" y="206.4" transform="rotate(-90 120.6 206.4)">10</text>
<text x="123.2" y="206.4" transform="rotate(-90 123.2 206.4)">12</text>
<text x="125.7" y="206.4" transform="rotate(-90 125.7 206.4)">14</text>
<text x="128.2" y="206.4" transform="rotate(-90 128.2 206.4)">16</text>
<text x="143.5" y="205.8" transform="rotate(-90 143.5 205.8)">2</text>
<text x="146" y="205.8" transform="rotate(-90 146 205.8)">4</text>
<text x="148.6" y="205.8" transform="rotate(-90 148.6 205.8)">6</text>
<text x="151.1" y="205.8" transform="rotate(-90 151.1 205.8)">8</text>
<text x="153.6" y="206.4" transform="rotate(-90 153.6 206.4)">10</text>
<text x="156.2" y="206.4" transform="rotate(-90 156.2 206.4)">12</text>
<text x="158.7" y="206.4" transform="rotate(-90 158.7 206.4)">14</text>
<text x="161.3" y="206.4" transform="rotate(-90 161.3 206.4)">16</text>
<text x="110.5" y="214.7" transform="rotate(-90 110.5 214.7)">1</text>
<text x="113" y="214.7" transform="rotate(-90 113 214.7)">3</text>
<text x="115.5" y="214.7" transform="rotate(-90 115.5 214.7)">5</text>
<text x="118.1" y="214.7" transform="rotate(-90 118.1 214.7)">7</text>
<text x="120.6" y="214.7" transform="rotate(-90 120.6 214.7)">9</text>
<text x="123.2" y="215.3" transform="rotate(-90 123.2 215.3)">11</text>
<text x="125.7" y="215.3" transform="rotate(-90 125.7 215.3)">13</text>
<text x="128.2" y="215.3" transform="rotate(-90 128.2 215.3)">15</text>
<text x="143.5" y="214.7" transform="rotate(-90 143.5 214.7)">1</text>
<text x="146" y="214.7" transform="rotate(-90 146 214.7)">3</text>
<text x="148.6" y="214.7" transform="rotate(-90 148.6 214.7)">5</text>
<text x="151.1" y="214.7" transform="rotate(-90 151.1 214.7)">7</text>
<text x="153.6" y="214.7" transform="rotate(-90 153.6 214.7)">9</text>
<text x="156.2" y="215.3" transform="rotate(-90 156.2 215.3)">11</text>
<text x="158.7" y="215.3" transform="rotate(-90 158.7 215.3)">13</text>
<text x="161.3" y="215.3" transform="rotate(-90 161.3 215.3)">15</text>
</g>
<g font-size="1.3" fill="#006464">
<text x="77.2" y="59.8" transform="rotate(-90 77.2 59.8)">R2</text>
<text x="110.2" y="58.3" transform="rotate(-90 110.2 58.3)">J1</text>
<text x="110.8" y="58.1">MODULE</text>
<text x="119.6" y="58.1">CONN</text>
<text x="126" y="58.1">A</text>
<text x="143.2" y="58.3" transform="rotate(-90 143.2 58.3)">J5</text>
<text x="143.8" y="58.1">MODULE</text>
<text x="152.6" y="58.1">CONN</text>
<text x="159" y="58.1">E</text>
<text x="41.1" y="64.5">TX1</text>
<text x="49.2" y="64.7" transform="rotate(-90 49.2 64.7)">VIN</text>
<text x="54.3" y="65.2" transform="rotate(-90 54.3 65.2)">3V3</text>
<text x="56.9" y="65.5" transform="rotate(-90 56.9 65.5)">+5V</text>
<text x="74.6" y="61.7" transform="rotate(-90 74.6 61.7)">4.7K</text>
<text x="41.1" y="67">RX1</text>
<text x="54.5" y="69.6">RESET</text>
<text x="74.6" y="70.5" transform="rotate(-90 74.6 70.5)">4.7K</text>
<text x="77.2" y="68.7" transform="rotate(-90 77.2 68.7)">R1</text>
<text x="41.1" y="72.1">D2</text>
<text x="41.1" y="74.6">D3</text>
<text x="41.1" y="77.2">D4</text>
<text x="44.5" y="76.7">ARDUINO</text>
<text x="49.3" y="74.4">A1</text>
<text x="53.9" y="76.7">MICRO</text>
<text x="54.5" y="72.1">RESET</text>
<text x="41.1" y="79.7">D5</text>
<text x="41.1" y="82.3">D6</text>
<text x="55.7" y="79.7">AREF</text>
<text x="41.1" y="84.8">D7</text>
<text x="41.1" y="87.3">D8</text>
<text x="41.1" y="89.9">D9</text>
<text x="58" y="84.8">A0</text>
<text x="58" y="87.3">A1</text>
<text x="58" y="89.9">A2</text>
<text x="41.1" y="92.4">D10</text>
<text x="53.1" y="95">SDA/A4</text>
<text x="58" y="92.4">A3</text>
<text x="41.1" y="97.5">MOSI</text>
<text x="41.1" y="100">MISO</text>
<text x="53.1" y="97.5">SCL/A5</text>
<text x="58" y="100">A6</text>
<text x="41.1" y="102.6">SCK</text>
<text x="51.8" y="106.2" transform="rotate(-90 51.8 106.2)">GND</text>
<text x="58" y="102.6">A7</text>
<text x="111.5" y="109.1" transform="rotate(-90 111.5 109.1)">J2</text>
<text x="112" y="108.9">MODULE</text>
<text x="120.8" y="108.9">CONN</text>
<text x="127.2" y="108.9">B</text>
<text x="144.5" y="109.1" transform="rotate(-90 144.5 109.1)">J6</text>
<text x="145.1" y="108.9">MODULE</text>
<text x="153.9" y="108.9">CONN</text>
<text x="160.3" y="108.9">F</text>
<text x="50.5" y="149.4" transform="rotate(-90 50.5 149.4)">+5V</text>
<text x="65.7" y="149.4" transform="rotate(-90 65.7 149.4)">GND</text>
<text x="111.5" y="159.9" transform="rotate(-90 111.5 159.9)">J3</text>
<text x="112" y="159.7">MODULE</text>
<text x="120.8" y="159.7">CONN</text>
<text x="127.2" y="159.7">C</text>
<text x="144.5" y="159.9" transform="rotate(-90 144.5 159.9)">J7</text>
<text x="145" y="159.7">MODULE</text>
<text x="153.8" y="159.7">CONN</text>
<text x="160.2" y="159.7">G</text>
<text x="57.2" y="167.2" transform="rotate(-90 57.2 167.2)">JACK</text>
<text x="59.7" y="164.9" transform="rotate(-90 59.7 164.9)">J9</text>
<text x="57.2" y="175.4" transform="rotate(-90 57.2 175.4)">BARREL</text>
<text x="111.5" y="210.7" transform="rotate(-90 111.5 210.7)">J4</text>
<text x="112" y="210.5">MODULE</text>
<text x="120.8" y="210.5">CONN</text>
<text x="127.2" y="210.5">D</text>
<text x="144.5" y="210.7" transform="rotate(-90 144.5 210.7)">J8</text>
<text x="145" y="210.5">MODULE</text>
<text x="153.7" y="210.5">CONN</text>
<text x="160.2" y="210.5">H</text>
</g>
<text font-size=".4" fill="#840000" x="61.6" y="157.6" transform="rotate(-90 61.6 157.6)">Mounting</text>
</svg>
